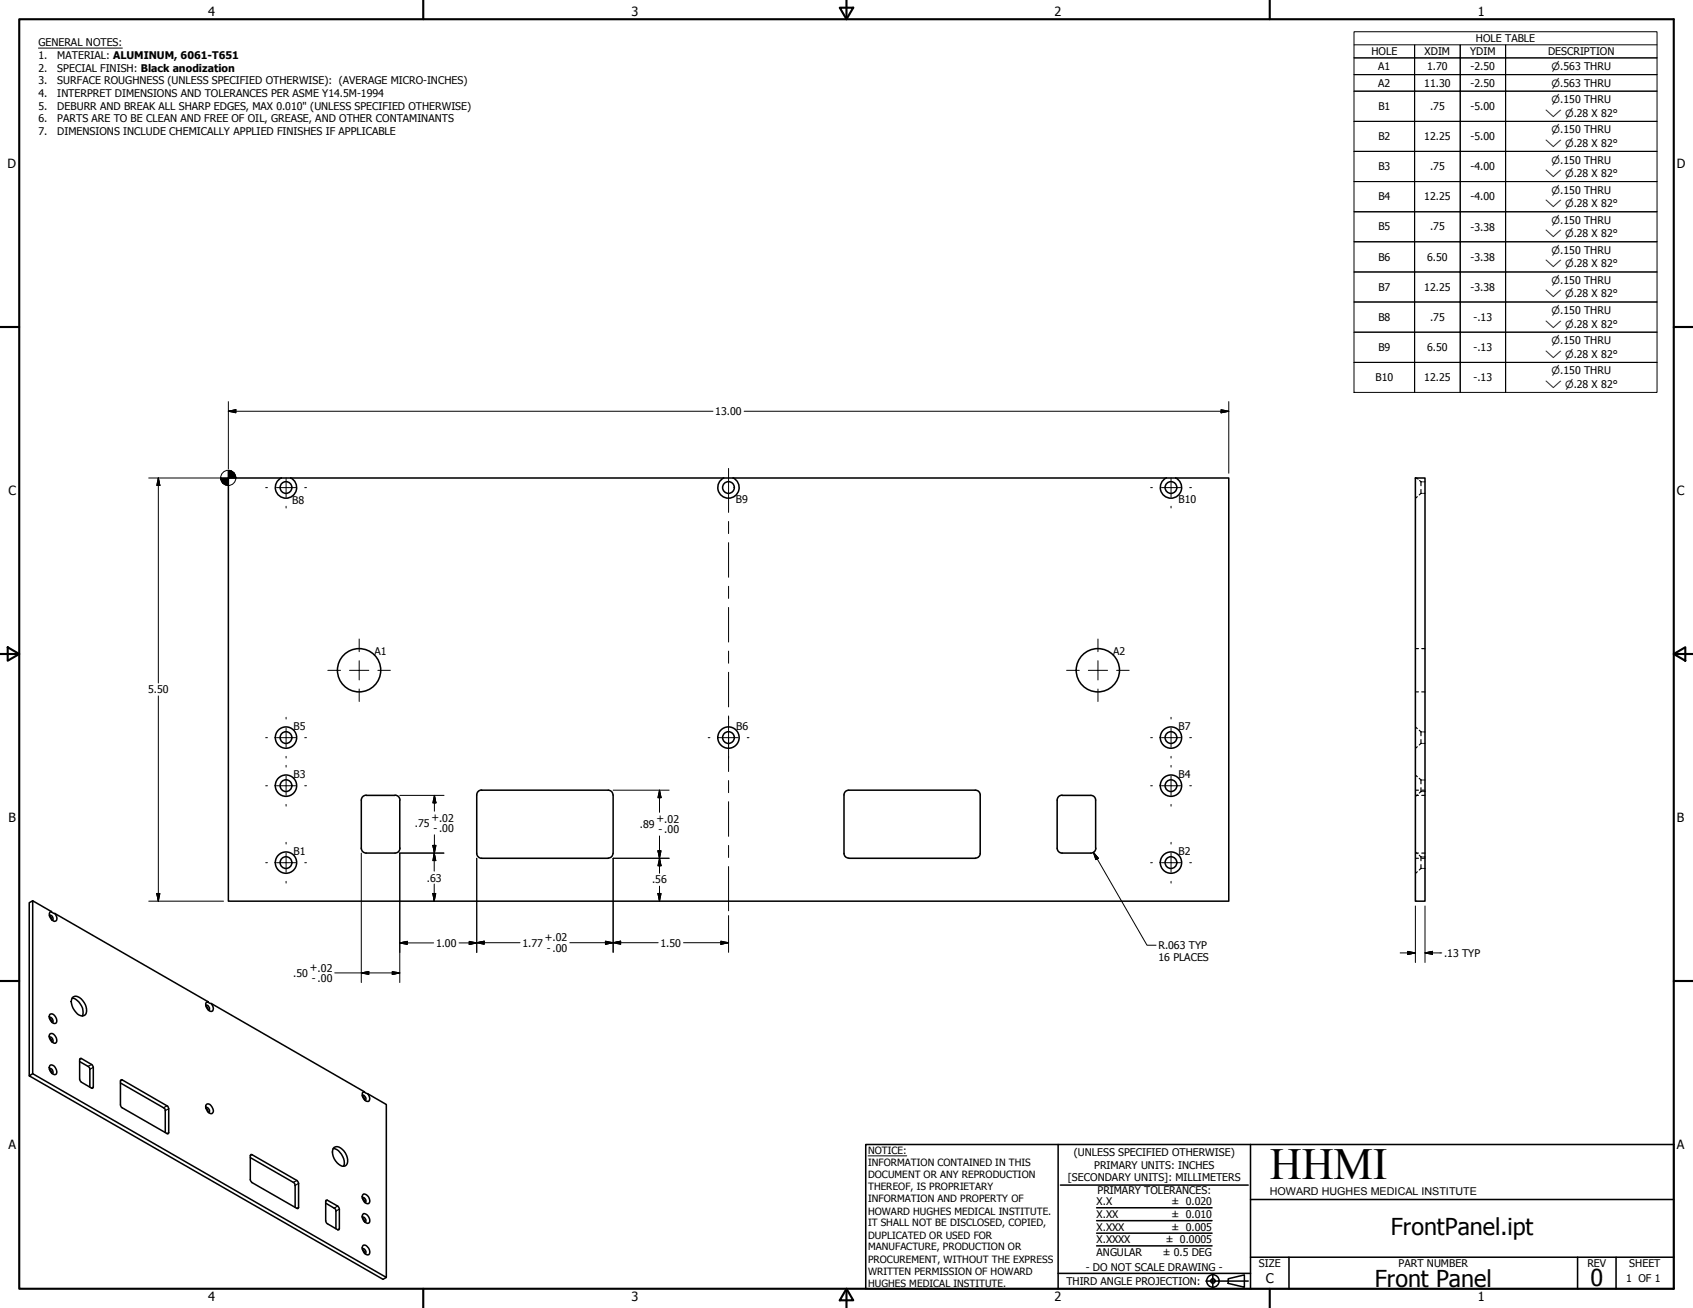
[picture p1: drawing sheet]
<svg xmlns="http://www.w3.org/2000/svg" width="559mm" height="432mm" viewBox="0 0 559 432" stroke-linecap="round" stroke-linejoin="round" font-family="sans-serif">
<!-- layer: Visible (ANSI) -->
<g fill="none" stroke="#000" stroke-width=".51">
<path d="M92.8 157.8a3.5 3.5 0 0 0-1.2 5.3 3.5 3.5 0 0 0 5.5 0 3.5 3.5 0 0 0-1.1-5.3M92.8 157.8h-17.4v139.7h330.2v-139.7h-17.6M92.8 157.8h295.2M238.9 157.8a3.5 3.5 0 0 0-1.2 5.3 3.5 3.5 0 0 0 5.5 0 3.5 3.5 0 0 0-1.2-5.3M384.9 157.8a3.5 3.5 0 0 0-1.2 5.3 3.5 3.5 0 0 0 5.5 0 3.5 3.5 0 0 0-1.1-5.3M467.2 157.8h3.1v139.7h-3.1zM120.8 262.6h9.6M120.9 262.5l-1.2 .5-.4 1.1v15.9M130.4 262.5l1.1 .5 .5 1.1M132 264.2v15.8M157.4 262.4v19.3l.4 1.2 1.2 .4M158.9 260.9h41.9a1.56 1.56 0 0 1 1.5 1.5"/>
<path d="M159 260.8l-1.2 .5-.4 1.1M202.4 262.4v19.3M278.6 262.4a1.56 1.56 0 0 1 1.5-1.5h41.8a1.56 1.56 0 0 1 1.6 1.5M278.6 262.4v19.3a1.56 1.56 0 0 0 1.5 1.6M323.5 262.4v19.3a1.56 1.56 0 0 1-1.5 1.6M350.5 262.6h9.5M350.6 262.5l-1.2 .5-.5 1.1v15.9M360.1 262.6a1.56 1.56 0 0 1 1.5 1.5v15.9M10.8 297.4l-1.1 .6v57.2M119.3 280l.4 1.1 1.2 .5M132 280l-.2 .8-1 .8h-10M158.9 283.3h41.9"/>
<path d="M202.3 281.7a1.56 1.56 0 0 1-1.5 1.6M280.2 283.3h41.7M348.9 280l.3 .8 .9 .8h9.9M361.7 280l-.5 1.1-1.1 .5M16.3 302.2a.95 .95 0 0 1 1 .5 .95 .95 0 0 1-.1 1.1M16.3 302.4l.6 .5 .2 .8M16.6 301l.4-.1 .1 .3a2.05 2.05 0 0 1 1.5 2.7 1.55 1.55 0 0 1-2.2-1.2 1.36 1.36 0 0 1 .2-1.7zM17 300.9l-6.2-3.5v57.1l116.7 67.2v-57.1l-6.2-3.5M18.1 301.6l50.5 29M16.3 335.9a1 1 0 0 1 1 .5 1 1 0 0 1-.1 1.2M16.3 336.1l.6 .6 .2 .7M16.5 334.8a2.01 2.01 0 0 1 2.1 2.8 1.38 1.38 0 0 1-2.1-1 1.66 1.66 0 0 1 0-1.8z"/>
<path d="M23.8 329.5a4.8 4.8 0 0 1 3.4 5.9M24.1 329.1a2.5 2.5 0 0 1 3.2 1.2 4.2 4.2 0 0 1 .9 4.7 2.12 2.12 0 0 1-3.1-.8 4 4 0 0 1-1-5.1zM67.9 331.9a1.01 1.01 0 0 1 1 .5 1.01 1.01 0 0 1 0 1.1M68 331l.6-.4 .2 .3a2.08 2.08 0 0 1 1.4 2.8 1.96 1.96 0 0 1-2.2-2.7zM68 332.1l.5 .6 .2 .7M69.7 331.3l50.6 29.1M10.8 354.5l-1.1 .7 116.7 67.1 1.1-.6M16.3 352.8a.95 .95 0 0 1 1 .5 .95 .95 0 0 1-.1 1.1M16.3 353l.6 .6 .2 .7M16.3 342.4a1 1 0 0 1 1 .5 1 1 0 0 1-.1 1.1M16.3 342.6l.6 .6 .2 .7M16.5 351.7a1.97 1.97 0 0 1 2.1 2.8 1.61 1.61 0 0 1-2.3-1.6z"/>
<path d="M16.5 341.3a2.02 2.02 0 0 1 2.1 2.8l-.2 .3a2.16 2.16 0 0 1-1.9-3.1zM26.3 350.5l2.8 1.5M26.9 357.3l3.3 1.9M29.7 353v5.8M30.2 351.4l-3.3-2-.5 .2-.1 6.7M30.8 352.4v6.4M39.8 356.9v7.8M39.8 357.5l14.2 8.2M40.3 356.5l14.8 8.6M40.3 365.7l14.8 8.5M54.5 366.6v7.3M55.7 366v7.9"/>
<path d="M67.9 365.6a1.04 1.04 0 0 1 1.1 .5 1.04 1.04 0 0 1-.1 1.2M68 365.9l.5 .5 .2 .7M68.2 364.6a1.58 1.58 0 0 1 2 1.4 1.06 1.06 0 0 1-.5 1.7 2.33 2.33 0 0 1-1.5-3.1zM110 379.2a4.8 4.8 0 0 1 3.4 5.8M110.3 378.8a2.55 2.55 0 0 1 3.2 1.2 3.6 3.6 0 0 1 .5 4.9 3.3 3.3 0 0 1-3.7-2.4l-.3-.7a2.96 2.96 0 0 1 .3-3zM119.6 361.6a1.04 1.04 0 0 1 1 .5 1.04 1.04 0 0 1-.1 1.2M119.6 360.7l.3-.2a2.47 2.47 0 0 1 2.1 2.5l-.1 .4a1.96 1.96 0 0 1-2.3-2.7zM119.6 361.9l.5 .5 .2 .7M82.6 381.5v7.9M82.6 382.1l14.2 8.2M83.2 381.2l14.8 8.5M83.2 390.4l14.8 8.5"/>
<path d="M97.4 391.4v7.2M98.6 390.7v7.9M107.5 396.6v6.4M107.5 397.2l2.8 1.6M108.1 396.2l3.3 1.9M110.9 399.8v5.8M112 399.2v6.4M119.6 395.4a.99 .99 0 0 1 1 .5 .99 .99 0 0 1-.1 1.1M119.6 395.6l.5 .5 .2 .8M119.8 394.3a1.79 1.79 0 0 1 2.2 1.9 .81 .81 0 0 1-.2 1 .81 .81 0 0 1-.9 .1 2.27 2.27 0 0 1-1.1-3zM108.1 404l3.3 2M119.6 412.2a1.04 1.04 0 0 1 1 .6 1.04 1.04 0 0 1-.1 1.1"/>
<path d="M119.6 401.9a.99 .99 0 0 1 1 .5 .99 .99 0 0 1-.1 1.1M119.6 412.5l.5 .5 .2 .7M119.6 402.1l.7 .9v.4M119.8 411.2a1.8 1.8 0 0 1 2.2 1.9 .81 .81 0 0 1-.2 .9 .81 .81 0 0 1-.9 .1 2.38 2.38 0 0 1-1.1-2.9zM119.8 400.8a1.79 1.79 0 0 1 2.2 1.9v.5a1.04 1.04 0 0 1-1 .7 1.04 1.04 0 0 1-.9-.8l-.3-.5a1.62 1.62 0 0 1 0-1.8z"/>
<circle cx="94.4" cy="160.9" r="1.94"/>
<circle cx="240.4" cy="160.9" r="1.94"/>
<circle cx="386.5" cy="160.9" r="1.94"/>
<circle cx="118.5" cy="221.3" r="7.1"/>
<circle cx="362.4" cy="221.3" r="7.1"/>
<circle cx="94.4" cy="243.5" r="1.94"/>
<circle cx="94.4" cy="259.4" r="1.94"/>
<circle cx="94.4" cy="243.5" r="3.5"/>
<circle cx="94.4" cy="259.4" r="3.5"/>
<circle cx="240.4" cy="243.5" r="1.94"/>
<circle cx="240.4" cy="243.5" r="3.5"/>
<circle cx="386.5" cy="243.5" r="1.94"/>
<circle cx="386.5" cy="259.4" r="1.94"/>
<circle cx="386.5" cy="259.4" r="3.5"/>
<circle cx="386.5" cy="243.5" r="3.5"/>
<circle cx="94.4" cy="284.8" r="1.94"/>
<circle cx="94.4" cy="284.8" r="3.5"/>
<circle cx="386.5" cy="284.8" r="1.94"/>
<circle cx="386.5" cy="284.8" r="3.5"/>
</g>
<!-- layer: Hidden (ANSI) -->
<g fill="none" stroke="#000" stroke-width=".38">
<path d="M467.6 157.8l.5 .4M468.6 158.6l.4 .5M469 159.1v1.2M469 159.1h.5M469.9 159.1h.4M467.8 164l-.6 .5M469 161.6v1.3M469 162.9l-.6 .5M469 162.9h.5M469.9 162.9h.4M467.2 214.1h1M469.3 214.1h1"/>
<path d="M467.2 240l.6 .5M467.2 228.4h1M469.3 228.4h1M467.2 255.8l.6 .6M467.8 246.5l-.6 .6M468.4 256.9l.6 .6M468.4 241l.6 .6M469 241.6v1.3M469 244.2v1.2M469 257.5v1.3M469 257.5h.5M469 245.4l-.6 .5"/>
<path d="M469 245.4h.5M469 241.6h.5M469.9 257.5h.4M469.9 245.4h.4M469.9 241.6h.4M467.2 260.9h1M467.2 262.6h1M467.8 262.4l-.6 .6M469 260v1.3M469 261.3l-.6 .5M469 261.3h.5M469.3 260.9h1"/>
<path d="M469.3 262.6h1M469.9 261.3h.4M467.2 281.6h1M467.2 283.3h1M467.2 281.2l.6 .6M467.8 287.8l-.6 .6M468.4 282.3l.6 .6M469 282.9v1.3M469 285.4v1.3M469 286.7l-.6 .5M469 286.7h.5M469 282.9h.5"/>
<path d="M469.3 281.6h1M469.3 283.3h1M469.9 286.7h.4M469.9 282.9h.4"/>
</g>
<!-- layer: Visible Narrow (ANSI) -->
<g fill="none" stroke="#000" stroke-width=".38">
<path d="M26.9 349.4l-.6 .4M30.2 351.4l-1.1 .6M30.8 352.4l-1.1 .6M30.8 358.8l-.6 .4M40.3 356.5l-.5 .4M55.1 365.1l-1.1 .6M55.7 366l-1.2 .6M55.7 373.9l-.6 .3M83.2 381.2l-.6 .3M98 389.7l-1.2 .6M98.6 390.7l-1.2 .7M98.6 398.6l-.6 .3"/>
<path d="M108.1 396.2l-.6 .4M111.4 398.1l-1.1 .7M112 399.2l-1.1 .6M112 405.6l-.6 .4"/>
</g>
<g fill="none" stroke="#000" stroke-width=".51">
<path d="M26.3 356.3l.6 1M29.1 352l.6 1M30.2 351.4l.6 1M30.8 358.8l-.2 .4h-.4M40.3 356.5h-.4l-.1 .4M39.8 364.7l.5 1M54 365.7l.4 .4 .1 .5M55.1 365.1l.6 .9M55.7 373.9l-.2 .4-.4-.1M82.6 389.4l.6 1M83.2 381.2l-.4-.1-.2 .4M96.8 390.3l.5 .5 .1 .6"/>
<path d="M98 389.7l.6 1M98.6 398.6l-.2 .4-.4-.1M108.1 396.2h-.4l-.2 .4M110.3 398.8l.4 .4 .2 .6M111.4 398.1l.6 1.1M107.5 403l.6 1M112 405.6l-.2 .4h-.4"/>
</g>
<!-- layer: Border (ANSI) -->
<g fill="none" stroke="#000" stroke-width=".7">
<path d="M6.3 6.3h546.1v419.1h-546.1zM139.7 0v6.3M277.2 2.5h4.4l-2.2 3.8zM279.4 0v6.3M419.1 0v6.3M0 107.9h6.3M552.4 107.9h6.4M0 215.9h6.3M2.5 213.7l3.8 2.2-3.8 2.2zM552.4 215.9l3.9-2.2v4.4zM552.4 215.9h6.4M0 323.8h6.3"/>
<path d="M552.4 323.8h6.4M139.7 425.4v6.4M279.4 425.4l2.2 3.9h-4.4zM279.4 425.4v6.4M419.1 425.4v6.4"/>
</g>
<!-- layer: Title (ANSI) -->
<g fill="none" stroke="#000" stroke-width=".51">
<path d="M285.8 377.8h266.6v47.6h-266.6zM349.2 377.8v47.6M412.7 377.8v47.6M350 391.2h62M361.9 398.7h38.1M412.7 396h139.7M361.9 411.3h38.1M361.9 407.1h38.1M361.9 403h38.1M412.7 415h139.7M425.4 415v10.4M520.7 415v10.4"/>
<path d="M533.4 415v10.4M349.2 420.4h63.5M398 422.9h14M400.3 420.6v4.6M405.4 422.1l5.3-1.2v4l-5.3-1.2z"/>
<circle cx="400.3" cy="422.9" r="2.06"/>
<circle cx="400.3" cy="422.9" r=".73"/>
</g>
<path d="M286.5 381.6h12.8" fill="none" stroke="#000" stroke-width=".33"/>
<!-- layer: Symbol (ANSI) -->
<g fill="none" stroke="#000" stroke-width=".33">
<path d="M12.7 15.9h27.7M446.9 14.8h20v4.3h-20h20v5.5h-20h20v5.5h-20h20v10h-20h20v9.9h-20h20v9.9h-20h20v10h-20h20v9.9h-20h20v10h-20h20v9.9h-20h20v10h-20h20v9.9h-20h20v9.9v-9.9h15.1v9.9v-9.9h15v9.9v-9.9h49.9h-49.9v-9.9h49.9h-49.9v-10h49.9h-49.9v-9.9h49.9h-49.9v-10h49.9h-49.9v-9.9h49.9h-49.9v-10h49.9h-49.9v-9.9h49.9h-49.9v-9.9h49.9h-49.9v-10h49.9h-49.9v-5.5h49.9h-49.9v-5.5h49.9h-49.9v-4.3h49.9M446.9 10.5h100v119h-100zM466.9 14.8h15.1v4.3h-15.1zM466.9 19.1h15.1v5.5h-15.1zM482 14.8h15v4.3h-15zM482 19.1h15v5.5h-15zM466.9 24.6h15.1v5.5h-15.1zM466.9 30.1h15.1v10h-15.1zM482 24.6h15v5.5h-15zM482 30.1h15v10h-15zM466.9 40.1h15.1v9.9h-15.1z"/>
<path d="M466.9 50h15.1v9.9h-15.1zM466.9 59.9h15.1v10h-15.1zM482 40.1h15v9.9h-15zM482 50h15v9.9h-15zM482 59.9h15v10h-15zM466.9 69.9h15.1v9.9h-15.1zM466.9 79.8h15.1v10h-15.1zM482 69.9h15v9.9h-15zM482 79.8h15v10h-15zM466.9 89.8h15.1v9.9h-15.1zM466.9 99.7h15.1v10h-15.1zM482 89.8h15v9.9h-15z"/>
<path d="M482 99.7h15v10h-15zM466.9 109.7h15.1v9.9h-15.1zM482 109.7h15v9.9h-15z"/>
</g>
<!-- layer: Center Mark (ANSI) -->
<g fill="none" stroke="#000" stroke-width=".33">
<path d="M94.4 157.8v6.3M386.5 157.8v6.3M87.7 161h.6M91.2 161h6.4M94.4 167.1v.6M100.6 161h.6M379.8 161h.6M383.3 161h6.4M386.5 167.1v.6M392.7 161h.6M118.6 210.9v4.2M118.6 218.1v6.4"/>
<path d="M362.4 210.9v4.2M362.4 218.1v6.4M94.4 236.8v.6M108.2 221.3h4.2M115.4 221.3h6.3M118.6 227.5v4.1M124.7 221.3h4.1M240.5 236.8v.6M352 221.3h4.2M359.2 221.3h6.4M362.4 227.5v4.1M368.6 221.3h4.1"/>
<path d="M386.5 236.8v.6M87.7 259.4h.6M87.7 243.5h.6M91.2 259.4h6.4M91.2 243.5h6.4M94.4 240.3v6.4M94.4 249.7v.6M94.4 252.7v.5M94.4 256.2v6.4M100.6 259.4h.6M100.6 243.5h.6M233.7 243.5h.6"/>
<path d="M237.3 243.5h6.3M240.5 240.3v6.4M240.5 249.7v.6M246.6 243.5h.6M379.8 259.4h.6M379.8 243.5h.6M383.3 259.4h6.4M383.3 243.5h6.4M386.5 240.3v6.4M386.5 249.7v.6M386.5 252.7v.5M386.5 256.2v6.4"/>
<path d="M392.7 259.4h.6M392.7 243.5h.6M94.4 265.6v.5M94.4 278.1v.5M386.5 265.6v.5M386.5 278.1v.5M87.7 284.8h.6M91.2 284.8h6.4M94.4 281.6v6.4M94.4 291v.5M100.6 284.8h.6M379.8 284.8h.6"/>
<path d="M383.3 284.8h6.4M386.5 281.6v6.4M386.5 291v.5M392.7 284.8h.6"/>
</g>
<!-- layer: Centerline (ANSI) -->
<g fill="none" stroke="#000" stroke-width=".33">
<path d="M240.5 154.6v14.6M240.5 172.1v4M240.5 179.1v11.5M240.5 193.5v4M240.5 200.5v11.5M240.5 214.9v4M240.5 221.9v11.5M240.5 236.3v4M240.5 243.3v11.4M240.5 257.7v4M240.5 264.7v11.4M240.5 279.1v4"/>
<path d="M240.5 286.1v14.6"/>
</g>
<!-- layer: Dimension (ANSI) -->
<g fill="none" stroke="#000" stroke-width=".33">
<path d="M75.4 135.8l2.5-.5v1zM75.4 135.8h159.9M75.4 132.6v22.1M245.6 135.8h160M403 135.3l2.6 .5-2.6 .5zM405.6 132.6v23.6M49.1 157.8h23.9M52.3 157.8l.5 2.5h-1zM52.3 157.8v67.7M52.3 229.7v67.8M132 262.6h14.6M142.9 279.1h1l-.5 2.5z"/>
<path d="M143.4 262.6l.5 2.4h-1zM143.4 262.6v5.2M143.4 275.6v6M202.4 260.9h18.5M217.7 260.9l.5 2.4h-1zM217.7 260.9v7.3M217.7 276v12.3M49.1 297.5h24.7M51.8 295h1l-.5 2.5zM119.3 281.6v42.8M142.9 295h.9l-.5 2.5zM143.3 281.6l.5 2.5h-.9z"/>
<path d="M143.3 281.6v6M143.3 291.8v5.7M146.6 281.6h-14.6v42.8M157.4 283.3v31.2M217.2 295h1l-.5 2.5zM217.2 280.9h1l-.5 2.4zM217.7 283.3l.5 2.5h-1zM217.7 292.5v5M220.9 283.3h-18.5v31.1M360.9 281.4l1.6 1.9-.8 .5zM360.9 281.4l17.7 30.6h3M467.2 299.1v18.7"/>
<path d="M470.3 299.1v18.7M132 311.3l2.4-.5v1zM132 311.3h11.1M154.9 310.8l2.5 .5-2.5 .5zM157.4 311.2l2.4-.5v1zM171.6 311.2l-20.1 .1M188.1 311.2h29.1M199.8 310.7l2.6 .5-2.6 .5zM202.4 311.2l2.5-.5v1zM225.6 311.2h14.9M237.9 310.7l2.6 .5-2.6 .5zM240.5 302.3v12.1"/>
<path d="M462.2 314.6h5M464.6 314.1l2.6 .5-2.6 .5zM470.3 314.6l2.5-.5v1zM470.3 314.6h5.6M110.5 321.2h21.5M119.3 321.2l2.4-.5v1zM129.5 320.7l2.5 .5-2.5 .5z"/>
<circle cx="75.3" cy="157.8" r="2.51"/>
</g>
<g fill="#000" stroke="#000" stroke-width=".33">
<path d="M75.4 135.8l2.5-.5zM75.4 135.8l2.5-.5v1zM403 136.3l2.6-.5zM403 135.3l2.6 .5-2.6 .5zM72.8 157.8l.8 1.8-.6-.8zM72.8 157.8l1.6 2.3-.8-.5zM72.8 157.8l2.6 2.5-1-.2zM75.4 157.8h2.5zM75.4 155.3l2.5 2.5h-2.5zM75.4 155.3v5zM72.8 157.8h2.6v2.5zM72.8 157.8h2.6z"/>
<path d="M77.2 156l.5 .8 .2 1zM76.3 155.4l.9 .6 .7 1.8zM75.4 155.3l.9 .1 1.6 2.4zM52.3 157.8l.5 2.5zM52.3 157.8l.5 2.5h-1zM142.9 279.1l.5 2.5zM142.9 279.1h1l-.5 2.5zM143.4 262.6l.5 2.4zM143.4 262.6l.5 2.4h-1zM217.7 260.9l.5 2.4zM217.7 260.9l.5 2.4h-1zM51.8 295l.5 2.5z"/>
<path d="M51.8 295h1l-.5 2.5zM142.9 295l.4 2.5zM142.9 295h.9l-.5 2.5zM143.3 281.6l.5 2.5zM143.3 281.6l.5 2.5h-.9zM217.2 295l.5 2.5zM217.2 295h1l-.5 2.5zM217.2 280.9l.5 2.4zM217.2 280.9h1l-.5 2.4zM217.7 283.3l.5 2.5zM217.7 283.3l.5 2.5h-1zM360.9 281.4l1.6 1.9z"/>
<path d="M360.9 281.4l1.6 1.9-.8 .5zM132 311.3l2.4-.5zM132 311.3l2.4-.5v1zM154.9 311.8l2.5-.5zM154.9 310.8l2.5 .5-2.5 .5zM157.4 311.2l2.4-.5zM157.4 311.2l2.4-.5v1zM199.8 311.7l2.6-.5zM199.8 310.7l2.6 .5-2.6 .5zM202.4 311.2l2.5-.5zM202.4 311.2l2.5-.5v1zM237.9 311.7l2.6-.5z"/>
<path d="M237.9 310.7l2.6 .5-2.6 .5zM464.6 315.1l2.6-.5zM464.6 314.1l2.6 .5-2.6 .5zM470.3 314.6l2.5-.5zM470.3 314.6l2.5-.5v1zM119.3 321.2l2.4-.5zM119.3 321.2l2.4-.5v1zM129.5 321.7l2.5-.5zM129.5 320.7l2.5 .5-2.5 .5z"/>
</g>
<text font-size="14.7" x="419.1" y="389.2">HHMI</text>
<g font-size="7.7">
<text x="459" y="407.7">FrontPanel.ipt</text>
<text x="453.8" y="424.9">Front Panel</text>
<text x="525" y="424.7">0</text>
</g>
<text font-size="4.4" x="417.8" y="423.5">C</text>
<g font-size="4.2">
<text x="68.7" y="5.3">4</text>
<text x="208.4" y="5.3">3</text>
<text x="348.1" y="5.3">2</text>
<text x="487.8" y="5.3">1</text>
<text x="2.5" y="55.5">D</text>
<text x="553.5" y="55.5">D</text>
<text x="2.8" y="163.4">C</text>
<text x="553.5" y="163.4">C</text>
<text x="2.9" y="271.4">B</text>
<text x="553.5" y="271.4">B</text>
<text x="2.8" y="379.3">A</text>
<text x="553.5" y="379.3">A</text>
<text x="68.7" y="429.5">4</text>
<text x="208.4" y="429.6">3</text>
<text x="348.1" y="429.6">2</text>
<text x="487.8" y="429.5">1</text>
</g>
<text font-size="3.6" x="419.1" y="394.3">HOWARD HUGHES MEDICAL INSTITUTE</text>
<g font-size="3.5">
<text x="12.7" y="15.3">GENERAL NOTES:</text>
<text x="487.2" y="13.9">HOLE TABLE</text>
<text x="12.7" y="19.5">1.</text>
<text x="12.7" y="23.7">2.</text>
<text x="18.9" y="19.5">MATERIAL: ALUMINUM, 6061-T651</text>
<text x="18.9" y="23.7">SPECIAL FINISH: Black anodization</text>
<text x="452.7" y="18.2">HOLE</text>
<text x="454.9" y="23.1">A1</text>
<text x="470.2" y="18.2">XDIM</text>
<text x="471" y="23.1">1.70</text>
<text x="485.3" y="18.2">YDIM</text>
<text x="485.4" y="23.1">-2.50</text>
<text x="511" y="18.2">DESCRIPTION</text>
<text x="12.7" y="27.8">3.</text>
<text x="18.9" y="27.8">SURFACE ROUGHNESS (UNLESS SPECIFIED OTHERWISE): (AVERAGE MICRO-INCHES)</text>
<text x="454.9" y="28.6">A2</text>
<text x="470.1" y="28.6">11.30</text>
<text x="485.4" y="28.6">-2.50</text>
<text x="12.7" y="32">4.</text>
<text x="18.9" y="32">INTERPRET DIMENSIONS AND TOLERANCES PER ASME Y14.5M-1994</text>
<text x="12.7" y="36.2">5.</text>
<text x="12.7" y="40.4">6.</text>
<text x="18.9" y="36.2">DEBURR AND BREAK ALL SHARP EDGES, MAX 0.010&quot; (UNLESS SPECIFIED OTHERWISE)</text>
<text x="18.9" y="40.4">PARTS ARE TO BE CLEAN AND FREE OF OIL, GREASE, AND OTHER CONTAMINANTS</text>
<text x="455" y="36.3">B1</text>
<text x="472" y="36.3">.75</text>
<text x="485.4" y="36.3">-5.00</text>
<text x="12.7" y="44.6">7.</text>
<text x="18.9" y="44.6">DIMENSIONS INCLUDE CHEMICALLY APPLIED FINISHES IF APPLICABLE</text>
<text x="455" y="46.3">B2</text>
<text x="470.1" y="46.3">12.25</text>
<text x="485.4" y="46.3">-5.00</text>
<text x="455" y="56.3">B3</text>
<text x="472" y="56.2">.75</text>
<text x="485.4" y="56.3">-4.00</text>
<text x="455" y="66.2">B4</text>
<text x="470.1" y="66.2">12.25</text>
<text x="485.4" y="66.2">-4.00</text>
<text x="455" y="76.1">B5</text>
<text x="472" y="76.1">.75</text>
<text x="485.4" y="76.1">-3.38</text>
<text x="455" y="86">B6</text>
<text x="471" y="86">6.50</text>
<text x="485.4" y="86">-3.38</text>
<text x="455" y="96">B7</text>
<text x="470.1" y="96">12.25</text>
<text x="485.4" y="96">-3.38</text>
<text x="455" y="106">B8</text>
<text x="472" y="105.9">.75</text>
<text x="486.3" y="106">-.13</text>
<text x="455" y="115.9">B9</text>
<text x="471" y="115.9">6.50</text>
<text x="486.3" y="115.9">-.13</text>
<text x="454" y="125.9">B10</text>
<text x="470.1" y="125.9">12.25</text>
<text x="486.3" y="125.9">-.13</text>
<text x="236.1" y="137">13.00</text>
<text x="96.5" y="166.4">B8</text>
<text x="242.9" y="166.1">B9</text>
<text x="388.9" y="166.1">B10</text>
<text x="123.6" y="216.2">A1</text>
<text x="367.4" y="216.2">A2</text>
<text x="48.9" y="228.9">5.50</text>
<text x="96.9" y="240.9">B5</text>
<text x="243" y="240.9">B6</text>
<text x="389" y="241">B7</text>
<text x="96.9" y="256.8">B3</text>
<text x="389" y="256.9">B4</text>
<text x="136.9" y="273">.75</text>
<text x="142.4" y="271">+.02</text>
<text x="143.1" y="274.6">- .00</text>
<text x="211.2" y="273.4">.89</text>
<text x="216.7" y="271.4">+.02</text>
<text x="217.4" y="275">- .00</text>
<text x="96.9" y="282.3">B1</text>
<text x="389" y="282.3">B2</text>
<text x="140.9" y="291">.63</text>
<text x="215.3" y="291.7">.56</text>
<text x="179.8" y="310.6">+.02</text>
<text x="144" y="312.5">1.00</text>
<text x="172.5" y="312.5">1.77</text>
<text x="180.5" y="314.1">- .00</text>
<text x="218" y="312.5">1.50</text>
<text x="382.4" y="313.3">R.063 TYP</text>
<text x="382.4" y="317.3">16 PLACES</text>
<text x="476.6" y="315.8">.13 TYP</text>
<text x="96.8" y="322.5">.50</text>
<text x="102.3" y="320.5">+.02</text>
<text x="102.9" y="324.1">- .00</text>
<text x="354.5" y="381.6">(UNLESS SPECIFIED OTHERWISE)</text>
<text x="352.5" y="390">[SECONDARY UNITS]: MILLIMETERS</text>
<text x="361.1" y="385.8">PRIMARY UNITS: INCHES</text>
<text x="362.3" y="394.1">PRIMARY TOLERANCES:</text>
<text x="361.9" y="397.9">X.X</text>
<text x="386.7" y="398">± 0.020</text>
<text x="361.9" y="402.1">X.XX</text>
<text x="361.9" y="406.3">X.XXX</text>
<text x="386.7" y="402.1">± 0.010</text>
<text x="386.7" y="406.3">± 0.005</text>
<text x="361.9" y="410.5">X.XXXX</text>
<text x="384.7" y="410.5">± 0.0005</text>
<text x="358.4" y="419.7">- DO NOT SCALE DRAWING -</text>
<text x="361.9" y="414.6">ANGULAR</text>
<text x="383.8" y="414.7">± 0.5 DEG</text>
<text x="415.5" y="418.4">SIZE</text>
<text x="461.6" y="418.3">PART NUMBER</text>
<text x="523.9" y="418.3">REV</text>
<text x="537.8" y="418.4">SHEET</text>
<text x="352" y="424.2">THIRD ANGLE PROJECTION:</text>
<text x="536.7" y="423.2">1 OF 1</text>
</g>
<g font-size="3.3">
<text x="512.1" y="23.1">⌀.563 THRU</text>
<text x="512.1" y="28.6">⌀.563 THRU</text>
<text x="512.1" y="34.1">⌀.150 THRU</text>
<text x="510" y="38.5">⌵ ⌀.28 X 82°</text>
<text x="512.1" y="44">⌀.150 THRU</text>
<text x="510" y="48.5">⌵ ⌀.28 X 82°</text>
<text x="512.1" y="54">⌀.150 THRU</text>
<text x="510" y="58.4">⌵ ⌀.28 X 82°</text>
<text x="512.1" y="63.9">⌀.150 THRU</text>
<text x="510" y="68.3">⌵ ⌀.28 X 82°</text>
<text x="512.1" y="73.9">⌀.150 THRU</text>
<text x="510" y="78.3">⌵ ⌀.28 X 82°</text>
<text x="512.1" y="83.8">⌀.150 THRU</text>
<text x="510" y="88.3">⌵ ⌀.28 X 82°</text>
<text x="512.1" y="93.7">⌀.150 THRU</text>
<text x="510" y="98.2">⌵ ⌀.28 X 82°</text>
<text x="512.1" y="103.7">⌀.150 THRU</text>
<text x="510" y="108.1">⌵ ⌀.28 X 82°</text>
<text x="512.1" y="113.6">⌀.150 THRU</text>
<text x="510" y="118">⌵ ⌀.28 X 82°</text>
<text x="512.1" y="123.6">⌀.150 THRU</text>
<text x="510" y="128">⌵ ⌀.28 X 82°</text>
<text x="286.5" y="381.1">NOTICE:</text>
<text x="286.5" y="385">INFORMATION CONTAINED IN THIS</text>
<text x="286.5" y="389">DOCUMENT OR ANY REPRODUCTION</text>
<text x="286.5" y="392.9">THEREOF, IS PROPRIETARY</text>
<text x="286.5" y="396.9">INFORMATION AND PROPERTY OF</text>
<text x="286.5" y="400.9">HOWARD HUGHES MEDICAL INSTITUTE.</text>
<text x="286.5" y="404.9">IT SHALL NOT BE DISCLOSED, COPIED,</text>
<text x="286.5" y="408.9">DUPLICATED OR USED FOR</text>
<text x="286.5" y="412.8">MANUFACTURE, PRODUCTION OR</text>
<text x="286.5" y="416.8">PROCUREMENT, WITHOUT THE EXPRESS</text>
<text x="286.5" y="420.8">WRITTEN PERMISSION OF HOWARD</text>
<text x="286.5" y="424.8">HUGHES MEDICAL INSTITUTE.</text>
</g>
</svg>
